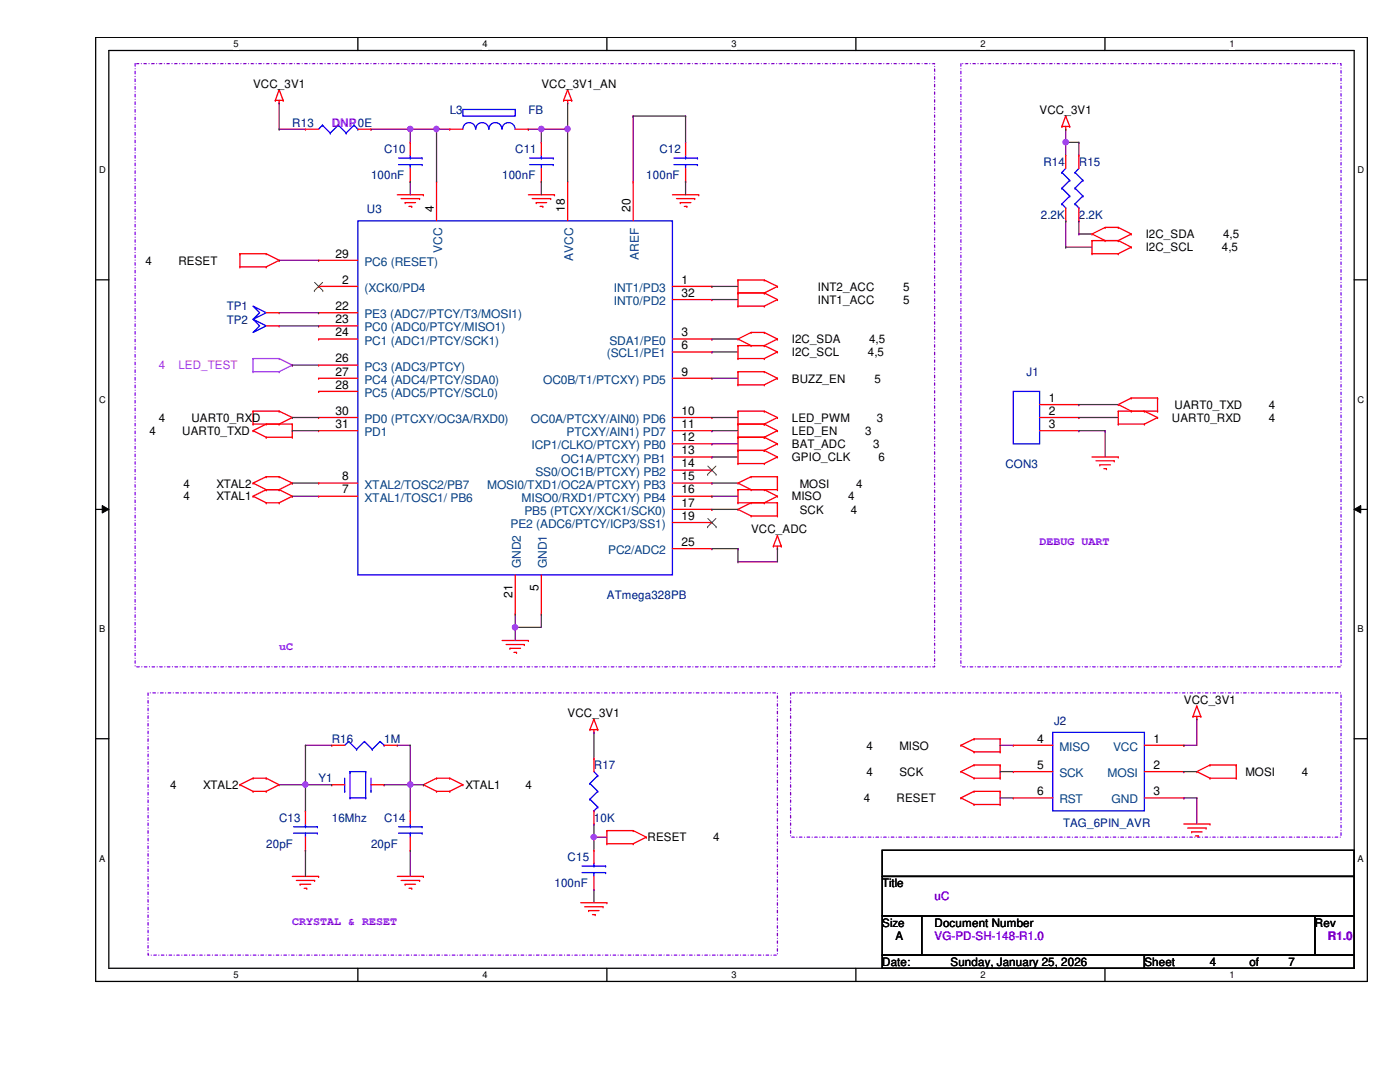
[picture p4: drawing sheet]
<svg xmlns="http://www.w3.org/2000/svg" width="279mm" height="216mm" viewBox="0 0 279 216" stroke-linecap="round" stroke-linejoin="round" font-family="sans-serif">
<path d="M19.1 7.5h253.8v188.3h-253.8zM21.7 10.1h248.6v183.1h-248.6z" fill="none" stroke="#000" stroke-width=".25"/>
<g fill="#fff">
<path d="M46.6 7.7h1v2.1h-1z"/>
<path d="M46.6 193.5h1v2.1h-1z"/>
</g>
<path d="M71.4 7.5v2.6M71.4 193.2v2.6" fill="none" stroke="#000" stroke-width=".25"/>
<g fill="#fff">
<path d="M96.3 7.7h1v2.1h-1z"/>
<path d="M96.3 193.5h1v2.1h-1z"/>
</g>
<path d="M121.1 7.5v2.6M121.1 193.2v2.6" fill="none" stroke="#000" stroke-width=".25"/>
<g fill="#fff">
<path d="M146 7.7h1v2.1h-1z"/>
<path d="M146 193.5h1v2.1h-1z"/>
</g>
<path d="M170.8 7.5v2.6M170.8 193.2v2.6" fill="none" stroke="#000" stroke-width=".25"/>
<g fill="#fff">
<path d="M195.7 7.7h1v2.1h-1z"/>
<path d="M195.7 193.5h1v2.1h-1z"/>
</g>
<path d="M220.5 7.5v2.6M220.5 193.2v2.6" fill="none" stroke="#000" stroke-width=".25"/>
<g fill="#fff">
<path d="M245.4 7.7h1v2.1h-1z"/>
<path d="M245.4 193.5h1v2.1h-1z"/>
<path d="M19.8 32.9h1.3v2.1h-1.3z"/>
<path d="M270.9 32.9h1.3v2.1h-1.3z"/>
<path d="M19.8 78.7h1.3v2.1h-1.3z"/>
<path d="M270.9 78.7h1.3v2.1h-1.3z"/>
</g>
<path d="M19.1 55.8h2.6M270.3 55.8h2.6" fill="none" stroke="#000" stroke-width=".25"/>
<g fill="#fff">
<path d="M19.8 124.5h1.2v2.1h-1.2z"/>
<path d="M270.9 124.5h1.3v2.1h-1.3z"/>
</g>
<path d="M19.1 101.6h2.6M270.3 101.6h2.6" fill="none" stroke="#000" stroke-width=".25"/>
<path d="M20.4 100.9l1.3 .7-1.3 .8zM270.3 101.6l1.3-.7v1.5z" fill="#000"/>
<path d="M20.4 100.9l1.3 .7-1.3 .8zM270.3 101.6l1.3-.7v1.5z" fill="none" stroke="#000" stroke-width=".2"/>
<g fill="#fff">
<path d="M19.8 170.3h1.2v2h-1.2z"/>
<path d="M270.9 170.3h1.3v2h-1.3z"/>
</g>
<path d="M19.1 147.4h2.6M270.3 147.4h2.6M176.1 169.7h94.2v5.2h-94.2zM176.1 174.9h94.2v7.9h-94.2zM176.1 182.8h7.8v7.8h-7.8zM176.1 190.6h52.3v2.6h-52.3zM183.9 182.8h78.5v7.8h-78.5zM228.4 190.6h41.9v2.6h-41.9zM262.4 182.8h7.9v7.8h-7.9z" fill="none" stroke="#000" stroke-width=".25"/>
<path d="M27 12.7h159.5v120.4h-159.5zM191.8 12.7h75.8v120.4h-75.8zM29.5 138.3h125.7v52.3h-125.7zM157.8 138.3h109.8v28.7h-109.8z" fill="none" stroke="#8000ff" stroke-width=".25" stroke-dasharray=".5 .5 0 .5"/>
<g fill="none" stroke="#f00" stroke-width=".25">
<path d="M55.7 17.9h.1M55.7 17.9l-.8 2.1M55.7 17.9l.8 2.1M113.3 17.9h.1M113.3 17.9l-.8 2.1M113.3 17.9l.8 2.1M54.9 20h.1M54.9 20h1.6M55.7 20.5h.1M55.7 20v.5M56.5 20h.1M61 25.8h.1"/>
<path d="M61 25.8h2.6M71.4 25.8h2.6M74 25.8h.1M79.3 38.9h5.2M80.1 39.6h3.6M81.9 28.4h.1M81.9 36.2h.1M81.9 28.4v2.6M81.9 33.6v2.6M83.7 39.6h.1M84.5 38.9h.1M87.1 36.2h.1"/>
<path d="M87.1 36.2v7.9M89.7 25.8h.1M89.7 25.8h2.7M102.8 25.8h2.7M105.5 25.8h.1M105.5 38.9h5.2M106.2 39.6h3.7M108 28.4h.1M108 36.2h.1M108 28.4v2.6M108 33.6v2.6M109.9 39.6h.1"/>
<path d="M110.7 38.9h.1M112.5 20h.1M112.5 20h1.6M113.3 20.5h.1M113.3 36.2h.1M113.3 20v.5M113.3 36.2v7.9M114.1 20h.1M126.4 36.2h.1M126.4 36.2v7.9M134.2 38.9h5.2M135 39.6h3.6"/>
<path d="M136.8 28.4h.1M136.8 36.2h.1M136.8 28.4v2.6M136.8 33.6v2.6M138.6 39.6h.1M139.4 38.9h.1M211.9 25.2h.1M211.9 25.2h1.6M212.7 25.8h.1M212.7 23.2h.1M212.7 31h.1M212.7 25.2v.6"/>
<path d="M212.7 31v2.6M212.7 23.2l-.8 2M212.7 23.2l.8 2M213.5 25.2h.1M215.3 31h.1M215.3 31v2.6M47.9 50.6h.1M47.9 53.3h.1M47.9 50.6h5.2M47.9 50.6v2.7M47.9 53.3h5.2M53.1 50.6h.1"/>
<path d="M53.1 53.3h.1M53.1 50.6l2.6 1.3M55.7 51.9h.1M55.7 51.9l-2.6 1.4M63.6 57.1h.1M63.6 51.9h.1M63.6 57.1h7.8M63.6 51.9h7.8M80.9 40.4h.1M80.9 40.4h2M81.6 41.2h.6M82.2 41.2h.1"/>
<path d="M107 40.4h.1M107 40.4h2.1M107.8 41.2h.5M108.3 41.2h.1M134.2 57.1h7.9M134.2 59.8h7.9M135.8 40.4h.1M135.8 40.4h2.1M136.6 41.2h.5M137.1 41.2h.1M142.1 57.1h.1M142.1 59.8h.1"/>
<path d="M147.3 55.9h.1M147.3 58.5h.1M147.3 55.9v5.2M147.3 55.9h5.2M147.3 58.5h5.2M152.5 55.9h.1M152.5 58.5h.1M152.5 55.9l2.7 1.2M152.5 58.5l2.7 1.3M155.2 57.1h.1M155.2 59.8h.1M155.2 57.1l-2.7 1.4"/>
<path d="M155.2 59.8l-2.7 1.3M212.7 44.1h.1M212.7 41.5v2.6M215.3 44.1h.1M215.3 41.5v2.6M217.9 46.7h.1M217.9 48h.1M217.9 50.6h.1M217.9 50.6h5.3M217.9 48h5.3M217.9 46.7l2.7 1.3M217.9 48v2.6"/>
<path d="M220.6 45.4h.1M220.6 48h.1M220.6 45.4l-2.7 1.3M220.6 45.4h2.6M223.2 45.4h.1M223.2 48h.1M223.2 50.6h.1M223.2 45.4l2.6 1.3M223.2 48l2.6 1.3M225.8 46.7h.1M225.8 49.3h.1M225.8 46.7l-2.6 1.3"/>
<path d="M225.8 49.3l-2.6 1.3M53.1 65h2.6M53.1 62.4h2.6M55.7 65h.1M55.7 62.4h.1M63.6 62.4h.1M63.6 65h.1M63.6 67.6h.1M63.6 72.9h.1M63.6 75.5h.1M63.6 78.1h.1M63.6 65h7.8"/>
<path d="M63.6 62.4h7.8M63.6 67.6h7.8M63.6 75.5h7.8M63.6 72.9h7.8M63.6 78.1h7.8M134.2 67.6h7.9M134.2 70.2h7.9M134.2 75.5h7.9M142.1 67.6h.1M142.1 70.2h.1M142.1 75.5h.1M147.3 67.6h.1"/>
<path d="M147.3 69h.1M147.3 71.5h.1M147.3 74.2h.1M147.3 76.8h.1M147.3 61.1h.1M147.3 69h5.2M147.3 67.6l2.6 1.4M147.3 69v2.5M147.3 74.2v2.6M147.3 71.5h5.2M147.3 74.2h5.2M147.3 76.8h5.2"/>
<path d="M147.3 61.1h5.2M149.9 66.3h.1M149.9 69h.1M149.9 66.3l-2.6 1.3M149.9 66.3h2.6M152.5 66.3h.1M152.5 69h.1M152.5 71.5h.1M152.5 74.2h.1M152.5 76.8h.1M152.5 61.1h.1M152.5 66.3l2.7 1.3"/>
<path d="M152.5 69l2.7 1.2M152.5 74.2l2.7 1.3M155.2 67.6h.1M155.2 70.2h.1M155.2 75.5h.1M155.2 67.6l-2.7 1.4M155.2 70.2l-2.7 1.3M155.2 75.5l-2.7 1.3M225.8 79.4h.1M225.8 79.4l-2.6 1.3M225.8 79.4h5.2M231 79.4h.1"/>
<path d="M231 79.4v2.6M50.5 96.4h.1M50.5 99h.1M50.5 82h.1M50.5 84.6h.1M50.5 85.9h.1M50.5 96.4l2.6 1.3M50.5 99l2.6 1.3M50.5 82h5.2M50.5 84.6h7.8M50.5 82v2.6M50.5 85.9l2.6 1.3"/>
<path d="M53.1 95.1h.1M53.1 97.7h.1M53.1 84.6h.1M53.1 87.2h.1M53.1 95.1l-2.6 1.3M53.1 95.1h2.6M53.1 97.7h2.6M53.1 97.7l-2.6 1.3M53.1 87.2h5.2M53.1 84.6l-2.6 1.3M55.7 95.1h.1M55.7 97.7h.1"/>
<path d="M55.7 82h.1M55.7 84.6h.1M55.7 95.1l2.6 1.3M55.7 97.7l2.6 1.3M55.7 82l2.6 1.3M58.3 96.4h.1M58.3 99h.1M58.3 83.3h.1M58.3 84.6h.1M58.3 87.2h.1M58.3 96.4l-2.6 1.3M58.3 99l-2.6 1.3"/>
<path d="M58.3 83.3l-2.6 1.3M58.3 84.6v2.6M63.6 99h.1M63.6 96.4h.1M63.6 83.3h.1M63.6 85.9h.1M63.6 99h7.8M63.6 96.4h7.8M63.6 83.3h7.8M63.6 85.9h7.8M134.2 91.2h7.9M134.2 99h7.9"/>
<path d="M134.2 96.4h7.9M134.2 83.3h7.9M134.2 85.9h7.9M134.2 88.6h7.9M134.2 93.8h7.9M142.1 83.3h.1M142.1 85.9h.1M142.1 88.6h.1M142.1 91.2h.1M142.1 93.8h.1M142.1 96.4h.1M142.1 99h.1"/>
<path d="M147.3 82h.1M147.3 84.6h.1M147.3 87.2h.1M147.3 97.7h.1M147.3 96.4h.1M147.3 89.9h.1M147.3 92.5h.1M147.3 97.7h7.9M147.3 82v10.5M147.3 97.7v2.6M147.3 82h5.2M147.3 84.6h5.2"/>
<path d="M147.3 87.2h5.2M147.3 96.4l2.6 1.3M147.3 89.9h5.2M147.3 92.5h5.2M149.9 95.1h.1M149.9 97.7h.1M149.9 95.1h5.3M149.9 95.1l-2.6 1.3M152.5 82h.1M152.5 84.6h.1M152.5 87.2h.1M152.5 97.7h.1"/>
<path d="M152.5 89.9h.1M152.5 92.5h.1M152.5 82l2.7 1.3M152.5 84.6l2.7 1.3M152.5 97.7l2.7 1.3M152.5 87.2l2.7 1.4M152.5 89.9l2.7 1.3M155.2 83.3h.1M155.2 85.9h.1M155.2 99h.1M155.2 95.1h.1M155.2 97.7h.1"/>
<path d="M155.2 88.6h.1M155.2 91.2h.1M155.2 83.3l-2.7 1.3M155.2 85.9l-2.7 1.3M155.2 95.1v2.6M155.2 99l-2.7 1.3M155.2 88.6l-2.7 1.3M155.2 91.2l-2.7 1.3M207.5 83.3h7.8M207.5 85.9h7.8M207.5 80.7h7.8M215.3 80.7h.1"/>
<path d="M215.3 83.3h.1M215.3 85.9h.1M217.9 91.2h5.3M218.7 91.9h3.7M219.5 92.8h.1M219.5 92.8h2.1M220.3 93.5h.5M220.8 93.5h.1M222.4 91.9h.1M223.2 80.7h.1M223.2 82h.1M223.2 84.6h.1"/>
<path d="M223.2 91.2h.1M223.2 82h7.8M223.2 84.6h5.2M223.2 80.7l2.6 1.3M223.2 82v2.6M225.8 82h.1M228.4 82h.1M228.4 84.6h.1M228.4 82l2.6 1.3M231 82h.1M231 83.3h.1M231 83.3l-2.6 1.3"/>
<path d="M53.1 100.3h.1M53.1 100.3h2.6M55.7 100.3h.1M102.8 114.7v7.9M108 114.7v7.9M134.2 101.6h7.9M134.2 104.3h7.9M134.2 109.5h7.9M142.1 101.6h.1M142.1 104.3h.1M142.1 109.5h.1M147.3 101.6h.1"/>
<path d="M147.3 100.3h.1M147.3 100.3h7.9M147.3 101.6l2.6 1.4M149.9 100.3h.1M149.9 103h.1M149.9 100.3l-2.6 1.3M149.9 103h5.3M152.5 100.3h.1M154.3 109h.1M154.3 109h1.6M155.2 100.3h.1M155.2 103h.1"/>
<path d="M155.2 109.5h.1M155.2 106.9h.1M155.2 100.3v2.7M155.2 109v.5M155.2 106.9l-.9 2.1M155.2 106.9l.7 2.1M155.9 109h.1M100.2 127.8h5.3M101 128.6h3.6M101.8 129.4h.1M101.8 129.4h2.1M102.6 130.2h.5"/>
<path d="M102.8 122.6h.1M103.1 130.2h.1M104.6 128.6h.1M105.5 127.8h.1M108 122.6h.1M47.9 156.6h.1M47.9 156.6l2.6 1.3M50.5 155.3h.1M50.5 157.9h.1M50.5 155.3l-2.6 1.3M50.5 155.3h2.6M50.5 157.9h2.6"/>
<path d="M53.1 155.3h.1M53.1 157.9h.1M53.1 155.3l2.6 1.3M55.7 156.6h.1M55.7 156.6l-2.6 1.3M66.2 156.6h.1M66.2 148.7h.1M66.2 156.6h2.6M66.2 148.7h2.6M74 156.6h2.7M76.7 156.6h.1M76.7 148.7h2.6"/>
<path d="M79.3 148.7h.1M84.5 156.6h.1M84.5 156.6l2.6 1.3M87.1 155.3h.1M87.1 157.9h.1M87.1 155.3h2.6M87.1 157.9h2.6M87.1 155.3l-2.6 1.3M89.7 155.3h.1M89.7 157.9h.1M89.7 155.3l2.7 1.3M92.4 156.6h.1"/>
<path d="M92.4 156.6l-2.7 1.3M117.7 145.6h.1M117.7 145.6h1.6M118.5 146.1h.1M118.5 143.5h.1M118.5 151.3h.1M118.5 145.6v.5M118.5 151.3v2.7M118.5 143.5l-.8 2.1M118.5 143.5l.8 2.1M119.3 145.6h.1M191.8 159.2h.1"/>
<path d="M191.8 154h.1M191.8 148.7h.1M191.8 159.2l2.6 1.3M191.8 154l2.6 1.3M191.8 148.7l2.6 1.3M194.4 157.9h.1M194.4 152.7h.1M194.4 155.3h.1M194.4 147.4h.1M194.4 150h.1M194.4 155.3h5.2M194.4 157.9h5.2"/>
<path d="M194.4 157.9l-2.6 1.3M194.4 152.7l-2.6 1.3M194.4 152.7h5.2M194.4 147.4l-2.6 1.3M194.4 147.4h5.2M194.4 150h5.2M199.6 157.9h.1M199.6 152.7h.1M199.6 155.3h.1M199.6 147.4h.1M199.6 150h.1M199.6 147.4v2.6"/>
<path d="M199.6 152.7v2.6M199.6 157.9v2.6M202.2 148.7h.1M202.2 154h.1M202.2 159.2h.1M202.2 148.7h7.9M202.2 154h7.9M202.2 159.2h7.9M228.4 148.7h7.9M228.4 154h7.9M228.4 159.2h7.9M236.3 148.7h.1"/>
<path d="M236.3 154h.1M236.3 159.2h.1M238.1 143h.1M238.1 143h1.5M238.8 154h.1M238.8 143.5h.1M238.8 140.9h.1M238.8 154l2.7 1.3M238.8 143v.5M238.8 140.9l-.7 2.1M238.8 140.9l.8 2.1M239.6 143h.1"/>
<path d="M241.5 152.7h.1M241.5 155.3h.1M241.5 155.3h5.2M241.5 152.7h5.2M241.5 152.7l-2.7 1.3M246.7 152.7h.1M246.7 155.3h.1M246.7 152.7v2.6M58.3 174.9h5.3M59.1 175.7h3.7M59.9 176.4h.1M59.9 176.4h2.1"/>
<path d="M60.7 177.2h.5M61 161.8h.1M61 169.7h.1M61 161.8v2.6M61 167v2.7M61.2 177.2h.1M62.8 175.7h.1M63.6 174.9h.1M79.3 174.9h5.2M80.1 175.7h3.6M80.9 176.4h.1M80.9 176.4h2"/>
<path d="M81.6 177.2h.6M81.9 161.8h.1M81.9 169.7h.1M81.9 161.8v2.6M81.9 167v2.7M82.2 177.2h.1M83.7 175.7h.1M84.5 174.9h.1M118.5 169.7h.1M118.5 177.5h.1M118.5 164.4h.1M118.5 161.8v2.6"/>
<path d="M118.5 169.7v2.6M118.5 174.9v2.6M121.1 165.7h.1M121.1 168.4h.1M121.1 165.7h5.3M121.1 165.7v2.7M121.1 168.4h5.3M126.4 165.7h.1M126.4 168.4h.1M126.4 165.7l2.6 1.3M129 167h.1M129 167l-2.6 1.4"/>
<path d="M194.4 160.5h.1M194.4 160.5h5.2M199.6 160.5h.1M236.3 164.4h5.2M237 165.2h3.7M237.8 166h.1M237.8 166h2.1M238.6 166.8h.5M239.1 166.8h.1M240.7 165.2h.1M241.5 164.4h.1M115.9 180.1h5.2"/>
<path d="M116.7 180.9h3.7M117.5 181.7h.1M117.5 181.7h2M118.2 182.5h.6M118.8 182.5h.1M120.4 180.9h.1M121.1 180.1h.1"/>
</g>
<path d="M50.5 71.5h.1M50.5 74.2h.1M50.5 71.5h5.2M50.5 71.5v2.7M50.5 74.2h5.2M55.7 71.5h.1M55.7 74.2h.1M55.7 71.5l2.6 1.4M58.3 72.9h.1M58.3 72.9l-2.6 1.3" fill="none" stroke="#f0f" stroke-width=".25"/>
<g fill="none" stroke="#00f" stroke-width=".25">
<path d="M64.3 25h.1M64.3 25l-.7 .8M64.3 25l1.6 1.5M65.9 26.5h.1M67.5 25h.1M67.5 25l-1.6 1.5M67.5 25l1.6 1.5M69.1 26.5h.1M70.7 25h.1M70.7 25l-1.6 1.5M70.7 25l.7 .8M71.4 25.8h.1"/>
<path d="M79.5 32.9h4.7M79.5 31.5h4.7M81.9 31.5h.1M81.9 32.9h.1M81.9 31v.5M81.9 32.9v.7M84.2 32.9h.1M84.2 31.5h.1M92.4 21.8h10.4v1.4h-10.4zM92.4 25.8a1.27 1.27 0 0 1 1.2-1.3 1.27 1.27 0 0 1 1.3 1.3M95 25.8a1.29 1.29 0 0 1 1.2-1.3 1.29 1.29 0 0 1 1.3 1.3M97.6 25.8a1.29 1.29 0 0 1 1.3-1.3 1.29 1.29 0 0 1 1.3 1.3 1.31 1.31 0 0 1 1.3-1.3 1.31 1.31 0 0 1 1.3 1.3"/>
<path d="M105.7 32.9h4.7M105.7 31.5h4.7M108 31.5h.1M108 32.9h.1M108 31v.5M108 32.9v.7M110.4 32.9h.1M110.4 31.5h.1M134.5 32.9h4.7M134.5 31.5h4.7M136.8 31.5h.1M136.8 32.9h.1"/>
<path d="M136.8 31v.5M136.8 32.9v.7M139.2 32.9h.1M139.2 31.5h.1M211.9 34.4h.1M211.9 37.5h.1M211.9 34.4l1.6 1.6M211.9 37.5l1.6 1.6M212.7 33.6l-.8 .8M213.5 36h.1M213.5 39.1h.1M213.5 36l-1.6 1.5"/>
<path d="M213.5 39.1l-1.6 1.6M214.5 34.4h.1M214.5 37.5h.1M214.5 34.4l1.6 1.6M214.5 37.5l1.6 1.6M215.3 33.6l-.8 .8M216.1 36h.1M216.1 39.1h.1M216.1 36l-1.6 1.5M216.1 39.1l-1.6 1.6M71.4 44.1h62.8v70.6h-62.8zM211.9 40.7h.1"/>
<path d="M211.9 40.7l.8 .8M212.7 41.5h.1M214.5 40.7h.1M214.5 40.7l.8 .8M215.3 41.5h.1M50.5 63.7l2.6 1.3-2.6 1.3 1.3-1.3zM50.5 61.1l2.6 1.3-2.6 1.3 1.3-1.3zM202.2 78.1h5.3v10.5h-5.3zM68.8 157.9h.1M68.8 155.3v2.6M69.6 148h.1M69.6 148l-.8 .7"/>
<path d="M69.6 148l1.6 1.5M69.9 159.2h.1M69.9 154h.1M69.9 154v5.2M69.9 159.2h3.1M69.9 154h3.1M71.2 149.5h.1M72.7 148h.1M72.7 148l-1.5 1.5M72.7 148l1.6 1.5M73 159.2h.1M73 154h.1"/>
<path d="M73 154v5.2M74 157.9h.1M74 155.3v2.6M74.3 149.5h.1M75.9 148h.1M75.9 148l-1.6 1.5M75.9 148l.8 .7M76.7 148.7h.1M117.7 156.3h.1M117.7 159.5h.1M117.7 156.3l1.6 1.6M117.7 159.5l1.6 1.5"/>
<path d="M118.5 154l.8 .8M119.3 154.8h.1M119.3 157.9h.1M119.3 154.8l-1.6 1.5M119.3 157.9l-1.6 1.6M210.1 146.1h18.3v15.7h-18.3zM58.6 166.2h4.7M58.6 165h4.7M61 165h.1M61 166.2h.1M61 164.4v.6M61 166.2v.8"/>
<path d="M63.3 166.2h.1M63.3 165h.1M79.5 166.2h4.7M79.5 165h4.7M81.9 165h.1M81.9 166.2h.1M81.9 164.4v.6M81.9 166.2v.8M84.2 166.2h.1M84.2 165h.1M116.2 174.1h4.7M116.2 172.8h4.7"/>
<path d="M118.5 172.8h.1M118.5 174.1h.1M118.5 161.8h.1M118.5 172.3v.5M118.5 174.1v.8M119.3 161h.1M119.3 161l-.8 .8M120.9 174.1h.1M120.9 172.8h.1"/>
</g>
<path d="M62.7 58h.1M62.8 56.3l1.6 1.7M64.4 56.3l-1.7 1.7M64.4 58h.1M141.2 94.7h.1M141.3 93l1.6 1.7M142.9 93l-1.7 1.7M142.9 94.7h.1M141.2 105.1h.1M141.3 103.5l1.6 1.6M142.9 103.5l-1.7 1.6M142.9 105.1h.1" fill="none" stroke="#804000" stroke-width=".2"/>
<path d="M102.8 122.6h.1M102.8 125.2h.1M102.8 122.6v5.2M108 122.6h.1M108 122.6v2.6h-5.2" fill="none" stroke="#800040" stroke-width=".25"/>
<circle cx="102.8" cy="125.2" r=".51" fill="#f0f"/>
<circle cx="102.8" cy="125.2" r=".51" fill="none" stroke="#f0f" stroke-width=".25"/>
<path d="M81.9 36.2h.1M81.9 25.8h.1M81.9 25.8v2.6M81.9 36.2v2.7M81.9 25.8h5.2M118.5 177.5h.1M118.5 177.5v2.6" fill="none" stroke="#800040" stroke-width=".25"/>
<circle cx="87.1" cy="25.7" r=".5" fill="#f0f"/>
<circle cx="87.1" cy="25.7" r=".5" fill="none" stroke="#f0f" stroke-width=".25"/>
<circle cx="81.9" cy="25.7" r=".51" fill="#f0f"/>
<circle cx="81.9" cy="25.7" r=".51" fill="none" stroke="#f0f" stroke-width=".25"/>
<path d="M87.1 25.8h.1M87.1 25.8v10.4M87.1 25.8h2.6M113.3 25.8h.1M113.3 25.8v10.4" fill="none" stroke="#800040" stroke-width=".25"/>
<circle cx="113.2" cy="25.7" r=".5" fill="#f0f"/>
<circle cx="113.2" cy="25.7" r=".5" fill="none" stroke="#f0f" stroke-width=".25"/>
<g fill="none" stroke="#800040" stroke-width=".25">
<path d="M105.5 25.8h.1M105.5 25.8h2.5M108 36.2h.1M108 36.2v2.7M113.3 20.5h.1M113.3 20.5v5.3M126.4 23.2h.1M126.4 23.2v13M126.4 23.2h10.4M136.8 36.2h.1M136.8 23.2h.1M136.8 23.2v5.2"/>
<path d="M136.8 36.2v2.7M55.7 51.9h.1M55.7 51.9h7.9M118.5 146.1h.1M118.5 146.1v5.2M118.5 164.4h.1M118.5 167h.1M118.5 164.4v5.3M118.5 167h2.6"/>
</g>
<circle cx="118.5" cy="167" r=".5" fill="#f0f"/>
<circle cx="118.5" cy="167" r=".5" fill="none" stroke="#f0f" stroke-width=".25"/>
<g fill="none" stroke="#800040" stroke-width=".25">
<path d="M108 25.8h.1M108 25.8v2.6M108 25.8h5.3M58.3 96.4h.1M58.3 99h.1M58.3 96.4h5.3M58.3 99h5.3M55.7 156.6h10.5M61 156.6h.1M61 156.6v5.2M66.2 156.6h.1M76.7 156.6h.1"/>
<path d="M76.7 156.6h7.8M81.9 156.6h.1M81.9 156.6v5.2M84.5 156.6h.1M61 169.7h.1M61 169.7v5.2M81.9 169.7h.1M81.9 169.7v5.2"/>
</g>
<circle cx="108" cy="25.7" r=".51" fill="#f0f"/>
<circle cx="108" cy="25.7" r=".51" fill="none" stroke="#f0f" stroke-width=".25"/>
<g fill="none" stroke="#800040" stroke-width=".25">
<path d="M212.7 25.8h.1M212.7 28.4h.1M212.7 25.8v5.2M212.7 28.4h2.6M215.3 28.4h.1M215.3 28.4v2.6M212.7 49.3h.1M212.7 44.1h.1M212.7 49.3h5.2M212.7 44.1v5.2M215.3 46.7h.1M215.3 44.1h.1"/>
<path d="M215.3 46.7h2.6M215.3 44.1v2.6M142.1 67.6h.1M142.1 70.2h.1M142.1 67.6h5.2M142.1 70.2h5.2"/>
</g>
<circle cx="212.7" cy="28.4" r=".51" fill="#f0f"/>
<circle cx="212.7" cy="28.4" r=".51" fill="none" stroke="#f0f" stroke-width=".25"/>
<g fill="none" stroke="#800040" stroke-width=".25">
<path d="M55.7 25.8h.1M55.7 20.5h.1M55.7 25.8h5.3M55.7 20.5v5.3M74 25.8h.1M74 25.8h7.9M142.1 59.8h.1M142.1 57.1h.1M142.1 59.8h5.2M142.1 57.1h5.2M55.7 62.4h7.9M55.7 65h7.9"/>
<path d="M63.6 62.4h.1M63.6 65h.1M142.1 75.5h.1M142.1 75.5h5.2M58.3 83.3h.1M58.3 85.9h.1M58.3 83.3h5.3M58.3 85.9h5.3M142.1 83.3h.1M142.1 85.9h.1M142.1 99h.1M142.1 96.4h.1"/>
<path d="M142.1 88.6h.1M142.1 91.2h.1M142.1 83.3h5.2M142.1 85.9h5.2M142.1 99h5.2M142.1 96.4h5.2M142.1 88.6h5.2M142.1 91.2h5.2M215.3 80.7h.1M215.3 83.3h.1M215.3 85.9h.1M215.3 83.3h7.9"/>
<path d="M215.3 85.9h5.3M215.3 80.7h7.9M220.6 85.9h.1M220.6 85.9v5.3M142.1 101.6h.1M142.1 109.5h.1M142.1 101.6h5.2M142.1 109.5h5.2M147.3 109.5h.1M147.3 112.1h.1M147.3 109.5v2.6M155.2 109.5h.1"/>
<path d="M155.2 109.5v2.6h-7.9M61 148.7h.1M61 156.6h.1M61 148.7h5.2M61 148.7v7.9M199.6 159.2h.1M199.6 154h.1M199.6 148.7h.1M199.6 148.7h2.6M199.6 154h2.6M199.6 159.2h2.6M236.3 148.7h.1"/>
<path d="M236.3 154h.1M236.3 159.2h.1M236.3 154h2.5M236.3 159.2h2.5M238.8 143.5h.1M238.8 159.2h.1M238.8 143.5v5.2h-2.5M238.8 159.2v5.2"/>
</g>
<circle cx="60.9" cy="156.5" r=".5" fill="#f0f"/>
<circle cx="60.9" cy="156.5" r=".5" fill="none" stroke="#f0f" stroke-width=".25"/>
<path d="M79.3 148.7h2.6M81.9 148.7h.1M81.9 156.6h.1M81.9 148.7v7.9" fill="none" stroke="#800040" stroke-width=".25"/>
<circle cx="81.9" cy="156.5" r=".51" fill="#f0f"/>
<circle cx="81.9" cy="156.5" r=".51" fill="none" stroke="#f0f" stroke-width=".25"/>
<path d="M58.3 72.9h.1M58.3 72.9h5.3" fill="none" stroke="#800040" stroke-width=".25"/>
<circle cx="102.8" cy="125.2" r=".51" fill="#f0f"/>
<circle cx="102.8" cy="125.2" r=".51" fill="none" stroke="#f0f" stroke-width=".25"/>
<circle cx="87.1" cy="25.7" r=".5" fill="#f0f"/>
<circle cx="87.1" cy="25.7" r=".5" fill="none" stroke="#f0f" stroke-width=".25"/>
<circle cx="81.9" cy="25.7" r=".51" fill="#f0f"/>
<circle cx="81.9" cy="25.7" r=".51" fill="none" stroke="#f0f" stroke-width=".25"/>
<circle cx="113.2" cy="25.7" r=".5" fill="#f0f"/>
<circle cx="113.2" cy="25.7" r=".5" fill="none" stroke="#f0f" stroke-width=".25"/>
<circle cx="118.5" cy="167" r=".5" fill="#f0f"/>
<circle cx="118.5" cy="167" r=".5" fill="none" stroke="#f0f" stroke-width=".25"/>
<circle cx="108" cy="25.7" r=".51" fill="#f0f"/>
<circle cx="108" cy="25.7" r=".51" fill="none" stroke="#f0f" stroke-width=".25"/>
<circle cx="212.7" cy="28.4" r=".51" fill="#f0f"/>
<circle cx="212.7" cy="28.4" r=".51" fill="none" stroke="#f0f" stroke-width=".25"/>
<circle cx="60.9" cy="156.5" r=".5" fill="#f0f"/>
<circle cx="60.9" cy="156.5" r=".5" fill="none" stroke="#f0f" stroke-width=".25"/>
<circle cx="81.9" cy="156.5" r=".51" fill="#f0f"/>
<circle cx="81.9" cy="156.5" r=".51" fill="none" stroke="#f0f" stroke-width=".25"/>
<g font-size="2.4">
<text x="86.6" y="42.2" transform="rotate(-90 86.6 42.2)">4</text>
<text x="112.7" y="42.2" transform="rotate(-90 112.7 42.2)">18</text>
<text x="125.8" y="42.2" transform="rotate(-90 125.8 42.2)">20</text>
<text x="67" y="51.4">29</text>
<text x="68.3" y="56.6">2</text>
<text x="136" y="56.6">1</text>
<text x="136" y="59.2">32</text>
<text x="67" y="61.8">22</text>
<text x="67" y="64.5">23</text>
<text x="67" y="67.1">24</text>
<text x="136" y="67.1">3</text>
<text x="136" y="69.7">6</text>
<text x="67" y="72.3">26</text>
<text x="67" y="74.9">27</text>
<text x="67" y="77.6">28</text>
<text x="136" y="74.9">9</text>
<text x="67" y="82.8">30</text>
<text x="136" y="82.8">10</text>
<text x="209.3" y="80.2">1</text>
<text x="209.3" y="82.8">2</text>
<text x="67" y="85.4">31</text>
<text x="136" y="85.4">11</text>
<text x="136" y="88">12</text>
<text x="209.3" y="85.4">3</text>
<text x="68.3" y="95.8">8</text>
<text x="136" y="90.6">13</text>
<text x="136" y="93.3">14</text>
<text x="136" y="95.8">15</text>
<text x="68.3" y="98.5">7</text>
<text x="136" y="98.5">16</text>
<text x="136" y="101.1">17</text>
<text x="136" y="103.7">19</text>
<text x="136" y="108.9">25</text>
<text x="102.3" y="119.3" transform="rotate(-90 102.3 119.3)">21</text>
<text x="107.5" y="117.9" transform="rotate(-90 107.5 117.9)">5</text>
<text x="207" y="148.2">4</text>
<text x="230.2" y="148.2">1</text>
<text x="207" y="153.4">5</text>
<text x="230.2" y="153.4">2</text>
<text x="207" y="158.7">6</text>
<text x="230.2" y="158.7">3</text>
</g>
<g font-size="2.4" fill="#004080">
<text x="72.7" y="53">PC6 (RESET)</text>
<text x="88.2" y="50.5" transform="rotate(-90 88.2 50.5)">VCC</text>
<text x="114.4" y="52.1" transform="rotate(-90 114.4 52.1)">AVCC</text>
<text x="127.5" y="51.8" transform="rotate(-90 127.5 51.8)">AREF</text>
<text x="72.7" y="58.3">(XCK0/PD4</text>
<text x="122.5" y="58.3">INT1/PD3</text>
<text x="72.7" y="63.5">PE3 (ADC7/PTCY/T3/MOSI1)</text>
<text x="122.5" y="60.9">INT0/PD2</text>
<text x="72.7" y="66.1">PC0 (ADC0/PTCY/MISO1)</text>
<text x="72.7" y="68.7">PC1 (ADC1/PTCY/SCK1)</text>
<text x="121.1" y="71.3">(SCL1/PE1</text>
<text x="121.6" y="68.7">SDA1/PE0</text>
<text x="72.7" y="74">PC3 (ADC3/PTCY)</text>
<text x="72.7" y="76.6">PC4 (ADC4/PTCY/SDA0)</text>
<text x="108.4" y="76.6">OC0B/T1/PTCXY) PD5</text>
<text x="72.7" y="79.2">PC5 (ADC5/PTCY/SCL0)</text>
<text x="72.7" y="84.4">PD0 (PTCXY/OC3A/RXD0)</text>
<text x="72.7" y="87">PD1</text>
<text x="106" y="84.4">OC0A/PTCXY/AIN0) PD6</text>
<text x="106.1" y="89.7">ICP1/CLKO/PTCXY) PB0</text>
<text x="113.1" y="87">PTCXY/AIN1) PD7</text>
<text x="106.8" y="94.9">SS0/OC1B/PTCXY) PB2</text>
<text x="112" y="92.3">OC1A/PTCXY) PB1</text>
<text x="72.7" y="100.1">XTAL1/TOSC1/ PB6</text>
<text x="72.7" y="97.5">XTAL2/TOSC2/PB7</text>
<text x="97.2" y="97.5">MOSI0/TXD1/OC2A/PTCXY) PB3</text>
<text x="104.1" y="100.1">MISO0/RXD1/PTCXY) PB4</text>
<text x="101.9" y="105.4">PE2 (ADC6/PTCY/ICP3/SS1)</text>
<text x="104.6" y="102.7">PB5 (PTCXY/XCK1/SCK0)</text>
<text x="103.9" y="113.4" transform="rotate(-90 103.9 113.4)">GND2</text>
<text x="109.1" y="113.4" transform="rotate(-90 109.1 113.4)">GND1</text>
<text x="121.4" y="110.6">PC2/ADC2</text>
<text x="211.4" y="149.8">MISO</text>
<text x="222.1" y="149.8">VCC</text>
<text x="211.4" y="155.1">SCK</text>
<text x="221" y="155.1">MOSI</text>
<text x="211.4" y="160.3">RST</text>
<text x="221.8" y="160.3">GND</text>
</g>
<g font-size="2.3">
<text x="50.5" y="17.5">VCC_3V1</text>
<text x="108" y="17.5">VCC_3V1_AN</text>
<text x="207.5" y="22.7">VCC_3V1</text>
<text x="228.6" y="47.5">I2C_SDA</text>
<text x="244.1" y="47.5">4,5</text>
<text x="29" y="52.8">4</text>
<text x="35.6" y="52.8">RESET</text>
<text x="228.6" y="50.2">I2C_SCL</text>
<text x="243.8" y="50.2">4,5</text>
<text x="163.2" y="58">INT2_ACC</text>
<text x="180.3" y="58">5</text>
<text x="163.2" y="60.6">INT1_ACC</text>
<text x="180.3" y="60.6">5</text>
<text x="158" y="68.5">I2C_SDA</text>
<text x="158" y="71.1">I2C_SCL</text>
<text x="173.2" y="71.1">4,5</text>
<text x="173.4" y="68.5">4,5</text>
<text x="158" y="76.3">BUZZ_EN</text>
<text x="174.5" y="76.3">5</text>
<text x="234.4" y="81.6">UART0_TXD</text>
<text x="253.2" y="81.6">4</text>
<text x="29.8" y="86.8">4</text>
<text x="31.7" y="84.2">4</text>
<text x="36.4" y="86.8">UART0_TXD</text>
<text x="38.2" y="84.2">UART0_RXD</text>
<text x="158" y="84.2">LED_PWM</text>
<text x="158" y="86.8">LED_EN</text>
<text x="158" y="89.4">BAT_ADC</text>
<text x="172.7" y="86.8">3</text>
<text x="174.2" y="89.4">3</text>
<text x="175" y="84.2">3</text>
<text x="233.9" y="84.2">UART0_RXD</text>
<text x="253.2" y="84.2">4</text>
<text x="158" y="92">GPIO_CLK</text>
<text x="175.3" y="92">6</text>
<text x="36.6" y="97.3">4</text>
<text x="36.6" y="99.9">4</text>
<text x="43.2" y="97.3">XTAL2</text>
<text x="43.2" y="99.9">XTAL1</text>
<text x="158" y="99.9">MISO</text>
<text x="159.6" y="97.3">MOSI</text>
<text x="169.3" y="99.9">4</text>
<text x="170.9" y="97.3">4</text>
<text x="149.9" y="106.4">VCC_ADC</text>
<text x="159.6" y="102.5">SCK</text>
<text x="169.8" y="102.5">4</text>
<text x="113.3" y="143">VCC_3V1</text>
<text x="236.3" y="140.4">VCC_3V1</text>
<text x="172.9" y="149.6">4</text>
<text x="179.5" y="149.6">MISO</text>
<text x="172.9" y="154.8">4</text>
<text x="179.5" y="154.8">SCK</text>
<text x="248.5" y="154.8">MOSI</text>
<text x="259.8" y="154.8">4</text>
<text x="34" y="157.4">4</text>
<text x="40.6" y="157.4">XTAL2</text>
<text x="92.9" y="157.4">XTAL1</text>
<text x="104.9" y="157.4">4</text>
<text x="172.4" y="160.1">4</text>
<text x="178.9" y="160.1">RESET</text>
<text x="129.2" y="167.9">RESET</text>
<text x="142.3" y="167.9">4</text>
<text x="176.1" y="177">Title</text>
<text x="176.1" y="184.9">Size</text>
<text x="186.5" y="184.9">Document Number</text>
<text x="262.4" y="184.9">Rev</text>
<text x="178.7" y="187.5">A</text>
<text x="176.1" y="192.7">Date:</text>
<text x="189.7" y="192.7">Sunday, January 25, 2026</text>
<text x="228.4" y="192.7">Sheet</text>
<text x="241.5" y="192.7">4</text>
<text x="249.3" y="192.7">of</text>
<text x="257.2" y="192.7">7</text>
</g>
<g font-size="2.3" fill="#000080">
<text x="89.7" y="22.7">L3</text>
<text x="105.5" y="22.7">FB</text>
<text x="58.3" y="25.3">R13</text>
<text x="74" y="35.8">100nF</text>
<text x="76.7" y="30.6">C10</text>
<text x="100.2" y="35.8">100nF</text>
<text x="102.8" y="30.6">C11</text>
<text x="129" y="35.8">100nF</text>
<text x="131.6" y="30.6">C12</text>
<text x="208.2" y="33.1">R14</text>
<text x="215.3" y="33.1">R15</text>
<text x="73.2" y="42.6">U3</text>
<text x="207.7" y="43.6">2.2K</text>
<text x="215.3" y="43.6">2.2K</text>
<text x="45.3" y="64.6">TP2</text>
<text x="45.3" y="61.9">TP1</text>
<text x="204.9" y="75">J1</text>
<text x="200.7" y="93.3">CON3</text>
<text x="121.1" y="119.5">ATmega328PB</text>
<text x="66.2" y="148.3">R16</text>
<text x="76.7" y="148.3">1M</text>
<text x="210.4" y="144.6">J2</text>
<text x="118.5" y="153.5">R17</text>
<text x="63.6" y="156.1">Y1</text>
<text x="55.7" y="164">C13</text>
<text x="66.2" y="164">16Mhz</text>
<text x="76.7" y="164">C14</text>
<text x="118.5" y="164">10K</text>
<text x="212.2" y="165">TAG_6PIN_AVR</text>
<text x="53.1" y="169.2">20pF</text>
<text x="74" y="169.2">20pF</text>
<text x="113.3" y="171.8">C15</text>
<text x="110.7" y="177">100nF</text>
</g>
<g font-size="2.3" fill="#8000ff">
<text x="66.2" y="25.3">DNP0E</text>
<text x="207.5" y="108.8">DEBUG UART</text>
<text x="55.7" y="129.7">uC</text>
<text x="186.5" y="179.7">uC</text>
<text x="58.3" y="184.7">CRYSTAL &amp; RESET</text>
<text x="186.5" y="187.5">VG-PD-SH-148-R1.0</text>
<text x="265" y="187.5">R1.0</text>
</g>
<g font-size="2.3" fill="#f0f">
<text x="31.7" y="73.7">4</text>
<text x="35.6" y="73.7">LED_TEST</text>
</g>
<g font-size="1.9">
<text x="46.6" y="9.4">5</text>
<text x="96.3" y="9.4">4</text>
<text x="146" y="9.4">3</text>
<text x="195.7" y="9.4">2</text>
<text x="245.4" y="9.4">1</text>
<text x="19.8" y="34.6">D</text>
<text x="270.9" y="34.6">D</text>
<text x="19.8" y="80.3">C</text>
<text x="270.9" y="80.3">C</text>
<text x="19.8" y="126.2">B</text>
<text x="270.9" y="126.2">B</text>
<text x="19.8" y="171.9">A</text>
<text x="270.9" y="171.9">A</text>
<text x="46.6" y="195.2">5</text>
<text x="96.3" y="195.2">4</text>
<text x="146" y="195.2">3</text>
<text x="195.7" y="195.2">2</text>
<text x="245.4" y="195.2">1</text>
</g>
</svg>
